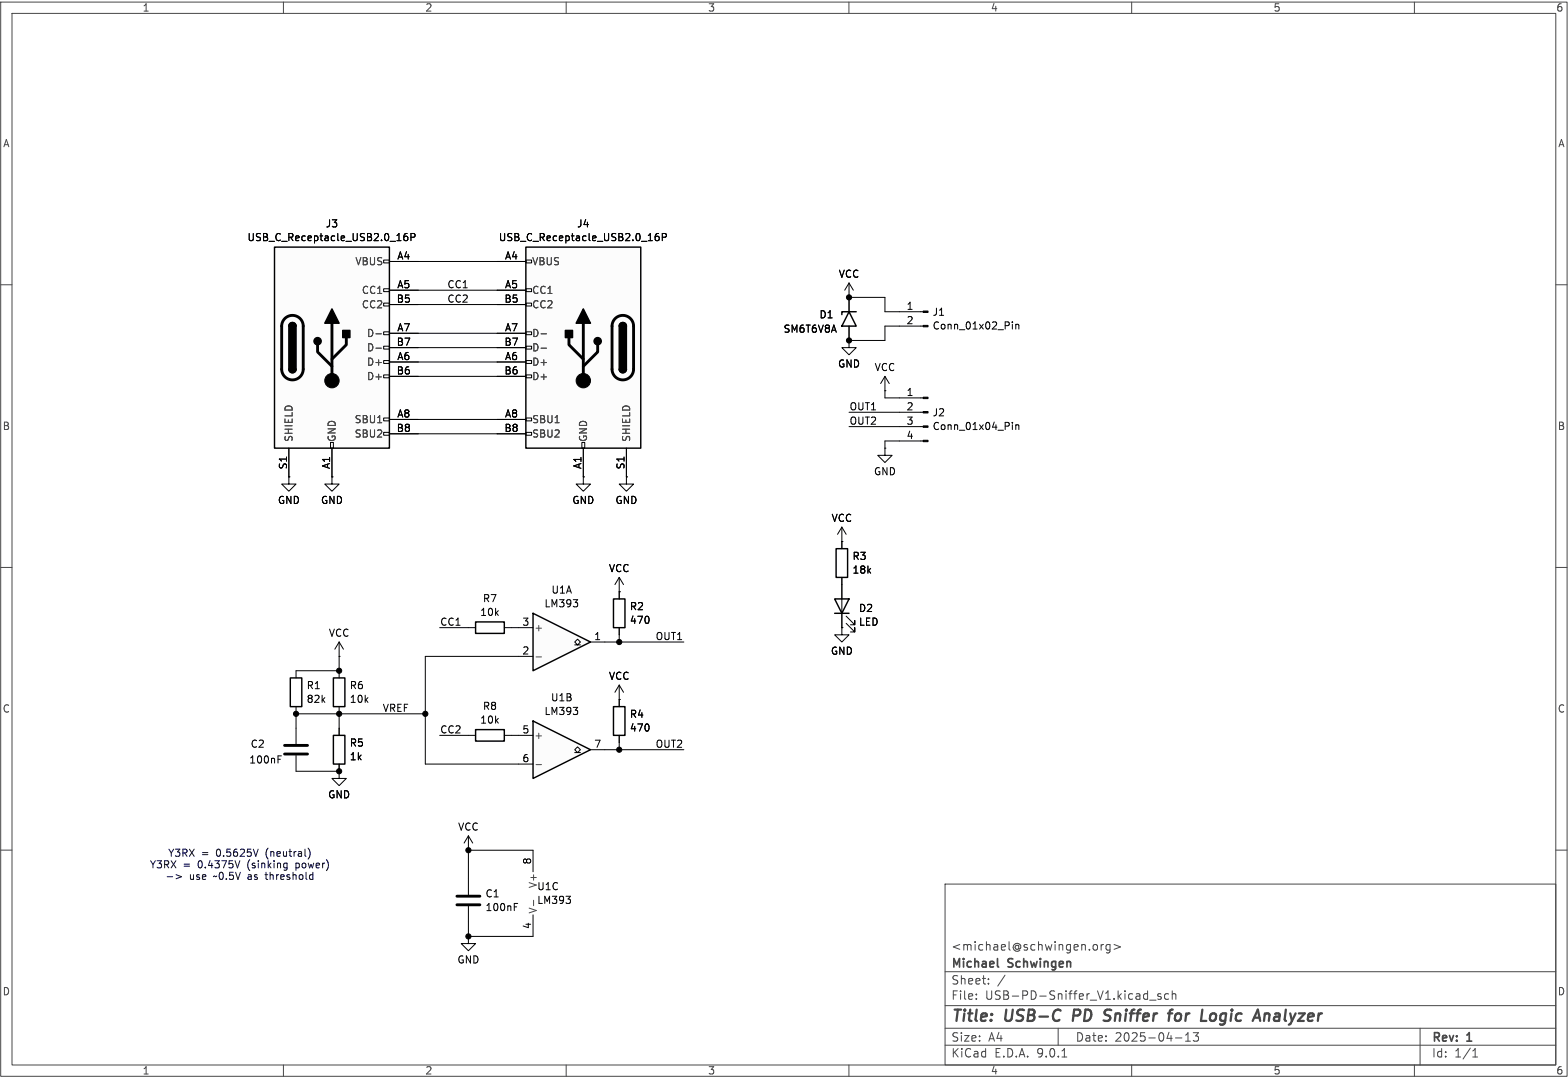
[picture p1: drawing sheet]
<svg xmlns="http://www.w3.org/2000/svg" width="277mm" height="190mm" viewBox="0 0 277 190" stroke-linecap="round" stroke-linejoin="round" font-family="sans-serif">
<g fill="none" stroke="#484848" stroke-width=".18">
<path d="M.1 .4h277v190h-277zM2.1 2.4h273v186h-273zM50.1 .4v2M100.1 .4v2M150.1 .4v2M200.1 .4v2M250.1 .4v2M.1 50.4h2M275.1 50.4h2M.1 100.4h2M275.1 100.4h2M.1 150.4h2"/>
<path d="M167.1 156.4h108v32h-108zM275.1 150.4h2M167.1 177.9h108M167.1 171.9h108M172.7 176.6v.2M172.7 175.8v.2M174.8 173.9v.2M174.8 173.1v.2M177.7 172.5l-1.3 1.9M193.9 167.1l.2 .2v.5l-.2 .2M194.7 167.1v1M195.2 167.1h-.3l-.2 .2"/>
<path d="M196.3 167.1h-.4l-.3 .2v.5l.1 .2h.6M196.3 167.1v1.2l-.3 .3-.3-.1M197 167.1l1.2 .4-1.2 .4M203.3 176.9h1.1M205.3 175.8h-.4l-.2 .2 .1 .2 .5 .1v.4h-.6M206.7 175.8h-.5l-.3 .2v.5l.2 .2h.6M207.3 175.9l.2-.1h.4v1M207.3 175.3v1.5M50.1 188.4v2M100.1 188.4v2M150.1 188.4v2M167.1 184.9h108"/>
<path d="M167.1 181.9h108M187.1 181.9v3M187.8 187h.9M200.1 188.4v2M207.9 183.6h1.1M209.7 184.2h.8M209.7 183.1l.4-.4v1.5M211 182.7h.9l-.5 .5 .5 .2v.6l-.2 .2h-.5l-.2-.2M250.1 188.4v2M251.1 181.9v6.5M260.4 187h.9M260.4 185.9l.5-.4v1.5"/>
</g>
<path d="M190 178.6l-.3 2M195.5 179.4l.7 .3M196.2 178.6l-.6 .1M206.5 179.2h.8M207.4 178.6l-.4 .1-.1 .2M208.5 179.2a.62 .62 0 0 0-.7 .4v.8a.52 .52 0 0 0 .8 .1M214.9 179.3a.59 .59 0 0 0-.9 .3M224 179.2l.4 .1 .1 .2-.1 1.1M196.2 180.4l-.3 .2h-.5M215 180.2a.57 .57 0 0 1-1 .2" fill="none" stroke="#484848" stroke-width=".4"/>
<path d="M176.4 169.6v1.2l.2 .3" fill="none" stroke="#484848" stroke-width=".3"/>
<g fill="none" stroke="#000" stroke-width=".18">
<path d="M159 55.1h4.2M159 57.7h4.2M179 56.9v.2M179 57.4v.8M179.6 57.4v.8M179.6 57.5l.2-.1h.3l.1 .8M156.5 79.3v1.2h1.3l-1.3 1.3-1.3-1.3h1.3M156.5 79.3h.1M159 70.4h4.2M159 72.9h4.2M159 75.5h4.2M159 78h4.2"/>
<path d="M179 74.7v.1M179 75.1v.9M179.6 75.1v.9M179.6 75.3l.2-.2 .3 .1 .1 .8M148.9 95.8h.1M148.9 93.2v3.9M148.9 93.2l-.8 1.3M148.9 93.2l.7 1.3M60 116.1h.1M60 113.6l-.8 1.2M60 113.6l.7 1.2M60 113.6v2.5"/>
<path d="M148.9 111v1.3h1.2l-1.2 1.3-1.3-1.3h1.3M148.9 111h.1M148.9 102.1v8.9M149.6 110.3l1.6 1.5v-.8v.8h-.8M149.6 109l1.6 1.5v-.7v.7h-.8M60 128.8v1.3M60 135.2v1.2M82.8 130.1h1.3M89.2 130.1h1.3M109.5 123.7h.1M109.5 121.2l-.8 1.3M109.5 121.2l.8 1.3"/>
<path d="M109.5 121.2v3.8M109.5 130.1v1.2"/>
</g>
<path d="M147.9 97.1h2v5h-2zM147.6 105.9h2.5l-1.2 2.6zM147.6 108.5h2.5M59 130.1h2v5.1h-2zM84.1 129.1h5.1v2h-5.1zM108.5 125h2v5.1h-2z" fill="none" stroke="#000" stroke-width=".25"/>
<path d="M163.2 55h.9v.3h-.9zM163.2 57.6h.9v.2h-.9zM163.2 70.3h.9v.2h-.9zM163.2 72.8h.9v.2h-.9zM163.2 75.3h.9v.3h-.9zM163.2 77.9h.9v.2h-.9z" fill="#000" stroke="#000" stroke-width=".18"/>
<path d="M94.3 127.5l10.1 5.1-10.1 5.1z" fill="#fcfcfc"/>
<path d="M84.1 110h5.1v2h-5.1zM108.5 105.9h2v5.1h-2zM94.3 127.5l10.1 5.1-10.1 5.1z" fill="none" stroke="#000" stroke-width=".25"/>
<path d="M110.8 84.4v1.2h1.2l-1.2 1.3-1.3-1.3h1.3M110.8 84.4h.1M82.8 111h1.3M89.2 111h1.3M109.5 104.7v1.2M109.5 111v1.3M91.7 130.1h2.6M91.7 135.2h2.6M101.4 125.1h.8l-.5 .5M101.6 133.1h.5l-.5-.5 .5-.5 .5 .5-.5 .5h.5M102.1 125.7v.6M104.4 132.6h2.6" fill="none" stroke="#000" stroke-width=".18"/>
<path d="M94.8 135.2h1" fill="none" stroke="#484848" stroke-width=".18"/>
<path d="M93 43.7h20.3v35.6h-20.3z" fill="#fcfcfc"/>
<g fill="none" stroke="#000" stroke-width=".18">
<path d="M87.9 46.3h5.1M87.9 51.3h5.1M87.9 53.9h5.1M87.9 59h5.1M93 46h1v.5h-1zM93 51.1h1v.5h-1zM93 53.6h1v.5h-1zM93 58.7h1v.5h-1zM116.5 41.3l-.4 .1a.86 .86 0 0 0 0 1.2l.4-.2 .1-.4-.3-.2h-.3l-.1 .2M117.1 42l.6-.1 .1-.2v-.3l-.7-.1v1.3M87.9 61.5h5.1M87.9 64h5.1"/>
<path d="M87.9 66.6h5.1M87.9 74.2h5.1M87.9 76.7h5.1M93 61.2h1v.5h-1zM93 63.8h1v.5h-1zM93 66.3h1v.5h-1zM93 73.9h1v.5h-1zM93 76.5h1v.5h-1zM102.9 78.3h.5v1h-.5zM103.2 79.3v5.1M110.8 79.3v5.1M103.2 84.4v1.2h1.2l-1.2 1.3-1.3-1.3h1.3"/>
<path d="M103.2 84.4h.1"/>
</g>
<path d="M93 43.7h20.3v35.6h-20.3zM109.5 57.7a.64 .64 0 0 1 .6-.7 .64 .64 0 0 1 .7 .7M109.5 65.3a.64 .64 0 0 0 .6 .6 .64 .64 0 0 0 .7-.6" fill="none" stroke="#000" stroke-width=".25"/>
<path d="M100.6 59.7v1.3l2.6 2.5M103.2 57.2v10.1M108.8 56.3a1.9 1.9 0 0 1 2.1-.4 1.9 1.9 0 0 1 1.1 1.8v7.6a1.91 1.91 0 0 1-1.9 1.9 1.91 1.91 0 0 1-1.9-1.9v-7.8l.2-.6zM105.7 61v1.3l-2.5 2.5" fill="none" stroke="#000" stroke-width=".51"/>
<g fill="#000" stroke="#000" stroke-width=".25">
<path d="M100 58.4h1.2v1.3h-1.2zM103.2 54.6l1.2 2.6h-2.5zM109.7 57.2a.64 .64 0 0 1 .7-.1 .64 .64 0 0 1 .4 .6h-1.3zM109.5 65.3h1.3a.64 .64 0 0 1-.7 .6 .64 .64 0 0 1-.6-.6zM109.5 57.7h1.3v7.6h-1.3z"/>
<circle cx="105.7" cy="60.3" r=".63"/>
</g>
<circle cx="103.2" cy="67.3" r="1.27" fill="#000" stroke="#000" stroke-width=".18"/>
<path d="M95.7 59h.9M95.7 61.6h.9" fill="none" stroke="#484848" stroke-width=".18"/>
<path d="M94.3 108.5l10.1 5.1-10.1 5z" fill="#fcfcfc"/>
<path d="M94.3 108.5l10.1 5.1-10.1 5z" fill="none" stroke="#000" stroke-width=".25"/>
<g fill="none" stroke="#000" stroke-width=".18">
<path d="M51.1 84.4v1.2h1.3l-1.3 1.3-1.3-1.3h1.3M51.1 84.4h.1M58.7 84.4v1.2h1.3l-1.3 1.3-1.3-1.3h1.3M58.7 84.4h.1M91.7 111h2.6M91.7 116.1h2.6M101.4 106.1h.8l-.5 .5M101.6 114.1h.5l-.5-.5 .5-.5 .5 .5-.5 .5h.5M102.1 106.7v.5M104.4 113.6h2.6M109.5 104.7h.1M109.5 102.1l-.8 1.3"/>
<path d="M109.5 102.1l.8 1.3M109.5 102.1v2.6"/>
</g>
<path d="M94.8 116.2h1" fill="none" stroke="#484848" stroke-width=".18"/>
<path d="M48.5 43.7h20.4v35.6h-20.4z" fill="#fcfcfc"/>
<g fill="none" stroke="#000" stroke-width=".18">
<path d="M67.8 46h1.1v.5h-1.1zM67.8 51.1h1.1v.5h-1.1zM67.8 53.6h1.1v.5h-1.1zM67.8 58.7h1.1v.5h-1.1zM68.9 46.3h24.1M68.9 51.3h24.1M68.9 53.9h24.1M68.9 59h24.1M72 41.3l-.4 .1a.86 .86 0 0 0 0 1.2l.5-.2v-.4l-.2-.2h-.4l-.1 .2M72.7 42l.6-.1 .1-.2-.1-.3-.6-.1v1.3M116.5 41.3l-.4 .1a.86 .86 0 0 0 0 1.2l.4-.2 .1-.4-.3-.2h-.3l-.1 .2M117.1 42l.6-.1 .1-.2v-.3l-.7-.1v1.3"/>
<path d="M150.1 52.6h.1M150.1 52.6h6.4v2.5h2.5M150.1 50.1v5M150.1 57.7v2.5M150.1 50.1l-.7 1.2M150.1 50.1l.8 1.2M159 57.7h-2.5v2.5h-6.4M51.1 79.3v5.1M58.4 78.3h.6v1h-.6zM58.7 79.3v5.1M67.8 61.2h1.1v.5h-1.1zM67.8 63.8h1.1v.5h-1.1z"/>
<path d="M67.8 66.3h1.1v.5h-1.1zM67.8 73.9h1.1v.5h-1.1zM67.8 76.5h1.1v.5h-1.1zM68.9 61.5h24.1M68.9 64h24.1M68.9 66.6h24.1M68.9 74.2h24.1M68.9 76.7h24.1M103.2 79.3v5.1M110.8 79.3v5.1M150.1 60.2v1.3h1.3l-1.3 1.3-1.2-1.3h1.2M150.1 60.2h.1"/>
<path d="M150.1 75.5h8.9M150.1 72.9h8.9M156.5 69.1h.1M156.5 66.6l-.8 1.2M156.5 66.6l.8 1.2M156.5 66.6v3.8h2.5M159 78h-2.5v1.3M51.1 84.4h.1M58.7 84.4h.1M103.2 84.4h.1M110.8 84.4h.1M148.9 95.8h.1"/>
<path d="M148.9 95.8v1.3M60 118.6h-7.6v1.3M60 116.1v3.8M77.8 111h5M90.5 111h1.2M91.7 116.1h-16.5v19.1h16.5M107 113.6h13.9M109.5 104.7h.1M109.5 104.7v1.2M109.5 111v2.6M148.9 111h.1M148.9 102.1v3.8"/>
<path d="M148.9 108.5v2.5M49.2 134.3h.4M49.2 133.7h.6M52.4 125v6.6M52.4 133.6v2.8h7.6M52.4 126.3h22.8M60 136.4v1.3h1.2l-1.2 1.3-1.3-1.3h1.3M60 136.4h.1M60 125v5.1M60 135.2v1.2M77.8 130.1h5M90.5 130.1h1.2"/>
<path d="M107 132.6h13.9M109.5 123.7h.1M109.5 123.7v1.3M109.5 130.1v2.5M82.8 150.4h.1M82.8 147.9v10.4M82.8 147.9l-.7 1.2M82.8 147.9l.8 1.2M82.8 150.4h11.5v3.8M90.9 159.8h.6M100.1 158.5h.8l-.4 .5M100.8 159.1v.6"/>
<path d="M82.8 165.6v1.3h1.3l-1.3 1.3-1.2-1.3h1.2M82.8 165.6h.1M82.8 160.3v5.3M90.9 160.4h.5M94.3 161.8v3.8h-11.5"/>
</g>
<path d="M48.5 43.7h20.4v35.6h-20.4zM51.1 57.7a.64 .64 0 0 1 .6-.7 .64 .64 0 0 1 .7 .7M150.1 55.1l1.3 2.6h-2.5zM151.4 55.1h-2.5v.5M51.1 65.3a.64 .64 0 0 0 .6 .6 .64 .64 0 0 0 .7-.6M51.3 119.9h2.1v5.1h-2.1zM59 119.9h2v5.1h-2z" fill="none" stroke="#000" stroke-width=".25"/>
<path d="M50.4 56.3a1.9 1.9 0 0 1 2-.4 1.9 1.9 0 0 1 1.2 1.8v7.6a1.91 1.91 0 0 1-1.9 1.9 1.91 1.91 0 0 1-1.9-1.9v-7.8l.2-.6zM58.7 57.2v10.1M61.2 59.7v1.3l-2.5 2.5M56.2 61v1.3l2.5 2.5M50.3 131.8h4.1M50.3 133.4h4.1M80.8 158.5h4.1M80.8 160h4.1" fill="none" stroke="#000" stroke-width=".51"/>
<g fill="#000" stroke="#000" stroke-width=".25">
<path d="M51.3 57.2a.64 .64 0 0 1 .7-.1 .64 .64 0 0 1 .4 .6h-1.3zM58.7 54.6l1.3 2.6h-2.6zM60.6 58.4h1.3v1.3h-1.3zM51.1 57.7h1.3v7.6h-1.3zM51.1 65.3h1.3a.64 .64 0 0 1-.7 .6 .64 .64 0 0 1-.6-.6z"/>
<circle cx="56.2" cy="60.3" r=".63"/>
</g>
<g fill="#000" stroke="#000" stroke-width=".18">
<circle cx="150.1" cy="52.6" r=".46"/>
<circle cx="58.7" cy="67.3" r="1.27"/>
<circle cx="150.1" cy="60.2" r=".46"/>
<circle cx="60" cy="118.6" r=".46"/>
<circle cx="109.5" cy="113.6" r=".46"/>
<circle cx="52.4" cy="126.3" r=".46"/>
<circle cx="60" cy="126.3" r=".46"/>
<circle cx="60" cy="136.4" r=".46"/>
<circle cx="75.2" cy="126.3" r=".46"/>
<circle cx="109.5" cy="132.6" r=".46"/>
<circle cx="82.8" cy="150.4" r=".46"/>
<circle cx="82.8" cy="165.6" r=".46"/>
</g>
<path d="M66.5 59h.9M95.7 59h.9M66.5 61.6h.9M95.7 61.6h.9M94.4 159.2v1" fill="none" stroke="#484848" stroke-width=".18"/>
<path d="M29.6 155.1h.9M31.1 154.7l1 .4-1 .3M42.4 152.2l-.4 1.3M45.7 150.2l-.5 1.3M50.8 152.7v1l-.3 .2M50.8 153.5h-.4M54.5 150a1.47 1.47 0 0 1 0 1.9M55.3 154.3v1.3M55.3 155.5l-.1 .1" fill="none" stroke="#000048" stroke-width=".18"/>
<g font-size="2.8" fill="#484848">
<text x="168.1" y="181.3">Title:</text>
<text x="177.8" y="181.3">USB-C</text>
<text x="190.6" y="181.3">PD</text>
<text x="196.9" y="181.3">Sniffer</text>
<text x="209.1" y="181.3">for</text>
<text x="215.6" y="181.3">Logic</text>
<text x="225.9" y="181.3">Analyzer</text>
</g>
<g font-size="2.1" fill="#484848">
<text x="168.1" y="171.6">Michael</text>
<text x="168.1" y="168.4">&lt;michael@schwingen.org&gt;</text>
<text x="178.4" y="171.6">Schwingen</text>
<text x="168.1" y="177.1">File:</text>
<text x="168.1" y="174.4">Sheet:</text>
<text x="174.2" y="177.1">USB-PD-Sniffer_V1.kicad_sch</text>
<text x="168.1" y="184.5">Size:</text>
<text x="174.8" y="184.5">A4</text>
<text x="190.1" y="184.5">Date:</text>
<text x="197.1" y="184.5">2025-04-13</text>
<text x="253.1" y="184.7">Rev:</text>
<text x="259.5" y="184.7">1</text>
<text x="168.1" y="187.3">KiCad</text>
<text x="175.9" y="187.3">E.D.A.</text>
<text x="183.4" y="187.3">9.0.1</text>
<text x="253.1" y="187.3">Id:</text>
<text x="257.2" y="187.3">1/1</text>
</g>
<g font-size="1.8" fill="#484848">
<text x="25.1" y="2.2">1</text>
<text x="75.1" y="2.2">2</text>
<text x="125.1" y="2.2">3</text>
<text x="175.1" y="2.2">4</text>
<text x="225.1" y="2.2">5</text>
<text x="275.1" y="2.2">6</text>
<text x=".5" y="26.2">A</text>
<text x="275.5" y="26.2">A</text>
<text x="62.7" y="47.1">VBUS</text>
<text x="94" y="47.1">VBUS</text>
<text x="63.9" y="52.2">CC1</text>
<text x="94" y="52.2">CC1</text>
<text x="63.9" y="54.7">CC2</text>
<text x="64.8" y="59.8">D-</text>
<text x="94" y="54.7">CC2</text>
<text x="94" y="59.8">D-</text>
<text x="64.8" y="62.4">D-</text>
<text x="64.8" y="64.9">D+</text>
<text x="94" y="62.4">D-</text>
<text x="94" y="64.9">D+</text>
<text x="64.8" y="67.4">D+</text>
<text x="94" y="67.4">D+</text>
<text x=".4" y="76.2">B</text>
<text x="62.6" y="75.1">SBU1</text>
<text x="62.6" y="77.6">SBU2</text>
<text x="94" y="75.1">SBU1</text>
<text x="94" y="77.6">SBU2</text>
<text x="275.4" y="76.2">B</text>
<text x="51.9" y="78.3" transform="rotate(-90 51.9 78.3)">SHIELD</text>
<text x="59.6" y="78.3" transform="rotate(-90 59.6 78.3)">GND</text>
<text x="104" y="78.3" transform="rotate(-90 104 78.3)">GND</text>
<text x="111.6" y="78.3" transform="rotate(-90 111.6 78.3)">SHIELD</text>
<text x="94.4" y="111.9">+</text>
<text x=".4" y="126.2">C</text>
<text x="94.4" y="130.9">+</text>
<text x="275.4" y="126.2">C</text>
<text x="95.1" y="161.7" transform="rotate(-90 95.1 161.7)">V-</text>
<text x=".4" y="176.2">D</text>
<text x="275.4" y="176.2">D</text>
<text x="25.1" y="190.3">1</text>
<text x="75.1" y="190.3">2</text>
<text x="125.1" y="190.3">3</text>
<text x="175.1" y="190.3">4</text>
<text x="225.1" y="190.3">5</text>
<text x="275.1" y="190.3">6</text>
</g>
<g font-size="1.8">
<text x="57.5" y="40.4">J3</text>
<text x="102" y="40.4">J4</text>
<text x="43.7" y="42.9">USB_C_Receptacle_USB2.0_16P</text>
<text x="70.2" y="46">A4</text>
<text x="88.1" y="42.9">USB_C_Receptacle_USB2.0_16P</text>
<text x="89.2" y="46">A4</text>
<text x="70.1" y="53.6">B5</text>
<text x="70.2" y="51.1">A5</text>
<text x="79" y="51.1">CC1</text>
<text x="79" y="53.6">CC2</text>
<text x="89.1" y="53.6">B5</text>
<text x="89.2" y="51.1">A5</text>
<text x="148.2" y="49.3">VCC</text>
<text x="70.2" y="58.7">A7</text>
<text x="89.2" y="58.7">A7</text>
<text x="138.5" y="59.1">SM6T6V8A</text>
<text x="144.8" y="56.5">D1</text>
<text x="160.2" y="54.9">1</text>
<text x="160.2" y="57.4">2</text>
<text x="164.8" y="56.1">J1</text>
<text x="164.8" y="58.5">Conn_01x02_Pin</text>
<text x="70.1" y="61.2">B7</text>
<text x="70.2" y="63.8">A6</text>
<text x="89.1" y="61.2">B7</text>
<text x="89.2" y="63.8">A6</text>
<text x="148.1" y="65.2">GND</text>
<text x="154.6" y="65.8">VCC</text>
<text x="70.1" y="66.3">B6</text>
<text x="89.1" y="66.3">B6</text>
<text x="160.2" y="70.1">1</text>
<text x="70.1" y="76.5">B8</text>
<text x="70.2" y="73.9">A8</text>
<text x="89.1" y="76.5">B8</text>
<text x="89.2" y="73.9">A8</text>
<text x="150.1" y="75.2">OUT2</text>
<text x="150.1" y="72.7">OUT1</text>
<text x="160.2" y="72.7">2</text>
<text x="160.2" y="75.2">3</text>
<text x="160.2" y="77.7">4</text>
<text x="164.8" y="73.8">J2</text>
<text x="164.8" y="76.3">Conn_01x04_Pin</text>
<text x="50.8" y="83.1" transform="rotate(-90 50.8 83.1)">S1</text>
<text x="58.4" y="83.1" transform="rotate(-90 58.4 83.1)">A1</text>
<text x="102.9" y="83.1" transform="rotate(-90 102.9 83.1)">A1</text>
<text x="110.5" y="83.1" transform="rotate(-90 110.5 83.1)">S1</text>
<text x="49" y="89.3">GND</text>
<text x="56.7" y="89.3">GND</text>
<text x="101.1" y="89.3">GND</text>
<text x="108.7" y="89.3">GND</text>
<text x="154.5" y="84.3">GND</text>
<text x="147" y="92.5">VCC</text>
<text x="107.6" y="101.4">VCC</text>
<text x="150.7" y="99.2">R3</text>
<text x="150.7" y="101.7">18k</text>
<text x="85.3" y="106.7">R7</text>
<text x="96.2" y="107.6">LM393</text>
<text x="97.4" y="105.2">U1A</text>
<text x="58.1" y="112.8">VCC</text>
<text x="77.8" y="110.8">CC1</text>
<text x="84.8" y="109.1">10k</text>
<text x="92.3" y="110.8">3</text>
<text x="105" y="113.3">1</text>
<text x="111.3" y="108.1">R2</text>
<text x="111.3" y="110.6">470</text>
<text x="115.9" y="113.3">OUT1</text>
<text x="151.8" y="108.4">D2</text>
<text x="151.8" y="110.9">LED</text>
<text x="92.3" y="115.8">2</text>
<text x="146.8" y="116">GND</text>
<text x="54.1" y="122.1">R1</text>
<text x="54.1" y="124.5">82k</text>
<text x="61.8" y="122.1">R6</text>
<text x="61.8" y="124.5">10k</text>
<text x="85.3" y="125.8">R8</text>
<text x="97.3" y="124.2">U1B</text>
<text x="107.6" y="120.5">VCC</text>
<text x="67.6" y="126">VREF</text>
<text x="77.8" y="129.8">CC2</text>
<text x="84.8" y="128.2">10k</text>
<text x="92.3" y="129.8">5</text>
<text x="96.2" y="126.7">LM393</text>
<text x="111.3" y="127.2">R4</text>
<text x="111.3" y="129.6">470</text>
<text x="44" y="135.3">100nF</text>
<text x="44.2" y="132.5">C2</text>
<text x="61.8" y="132.3">R5</text>
<text x="61.8" y="134.7">1k</text>
<text x="92.3" y="134.9">6</text>
<text x="105" y="132.4">7</text>
<text x="115.9" y="132.4">OUT2</text>
<text x="57.9" y="141.4">GND</text>
<text x="80.9" y="147.1">VCC</text>
<text x="94" y="153" transform="rotate(-90 94 153)">8</text>
<text x="85.8" y="158.9">C1</text>
<text x="85.8" y="161.4">100nF</text>
<text x="94.9" y="157.7">U1C</text>
<text x="94.9" y="160.1">LM393</text>
<text x="95.1" y="157.2" transform="rotate(-90 95.1 157.2)">V+</text>
<text x="94" y="164.4" transform="rotate(-90 94 164.4)">4</text>
<text x="80.8" y="170.6">GND</text>
</g>
<g font-size="1.8" fill="#000048">
<text x="26.4" y="153.8">Y3RX</text>
<text x="29.6" y="151.8">Y3RX</text>
<text x="32.4" y="153.8">=</text>
<text x="33.5" y="155.8">use</text>
<text x="35.1" y="153.8">0.4375V</text>
<text x="35.6" y="151.8">=</text>
<text x="37.9" y="155.8">~0.5V</text>
<text x="38.3" y="151.8">0.5625V</text>
<text x="44" y="153.8">(sinking</text>
<text x="44.1" y="155.8">as</text>
<text x="47.2" y="151.8">(neutral)</text>
<text x="47.5" y="155.8">threshold</text>
<text x="52.7" y="153.8">power)</text>
</g>
</svg>
